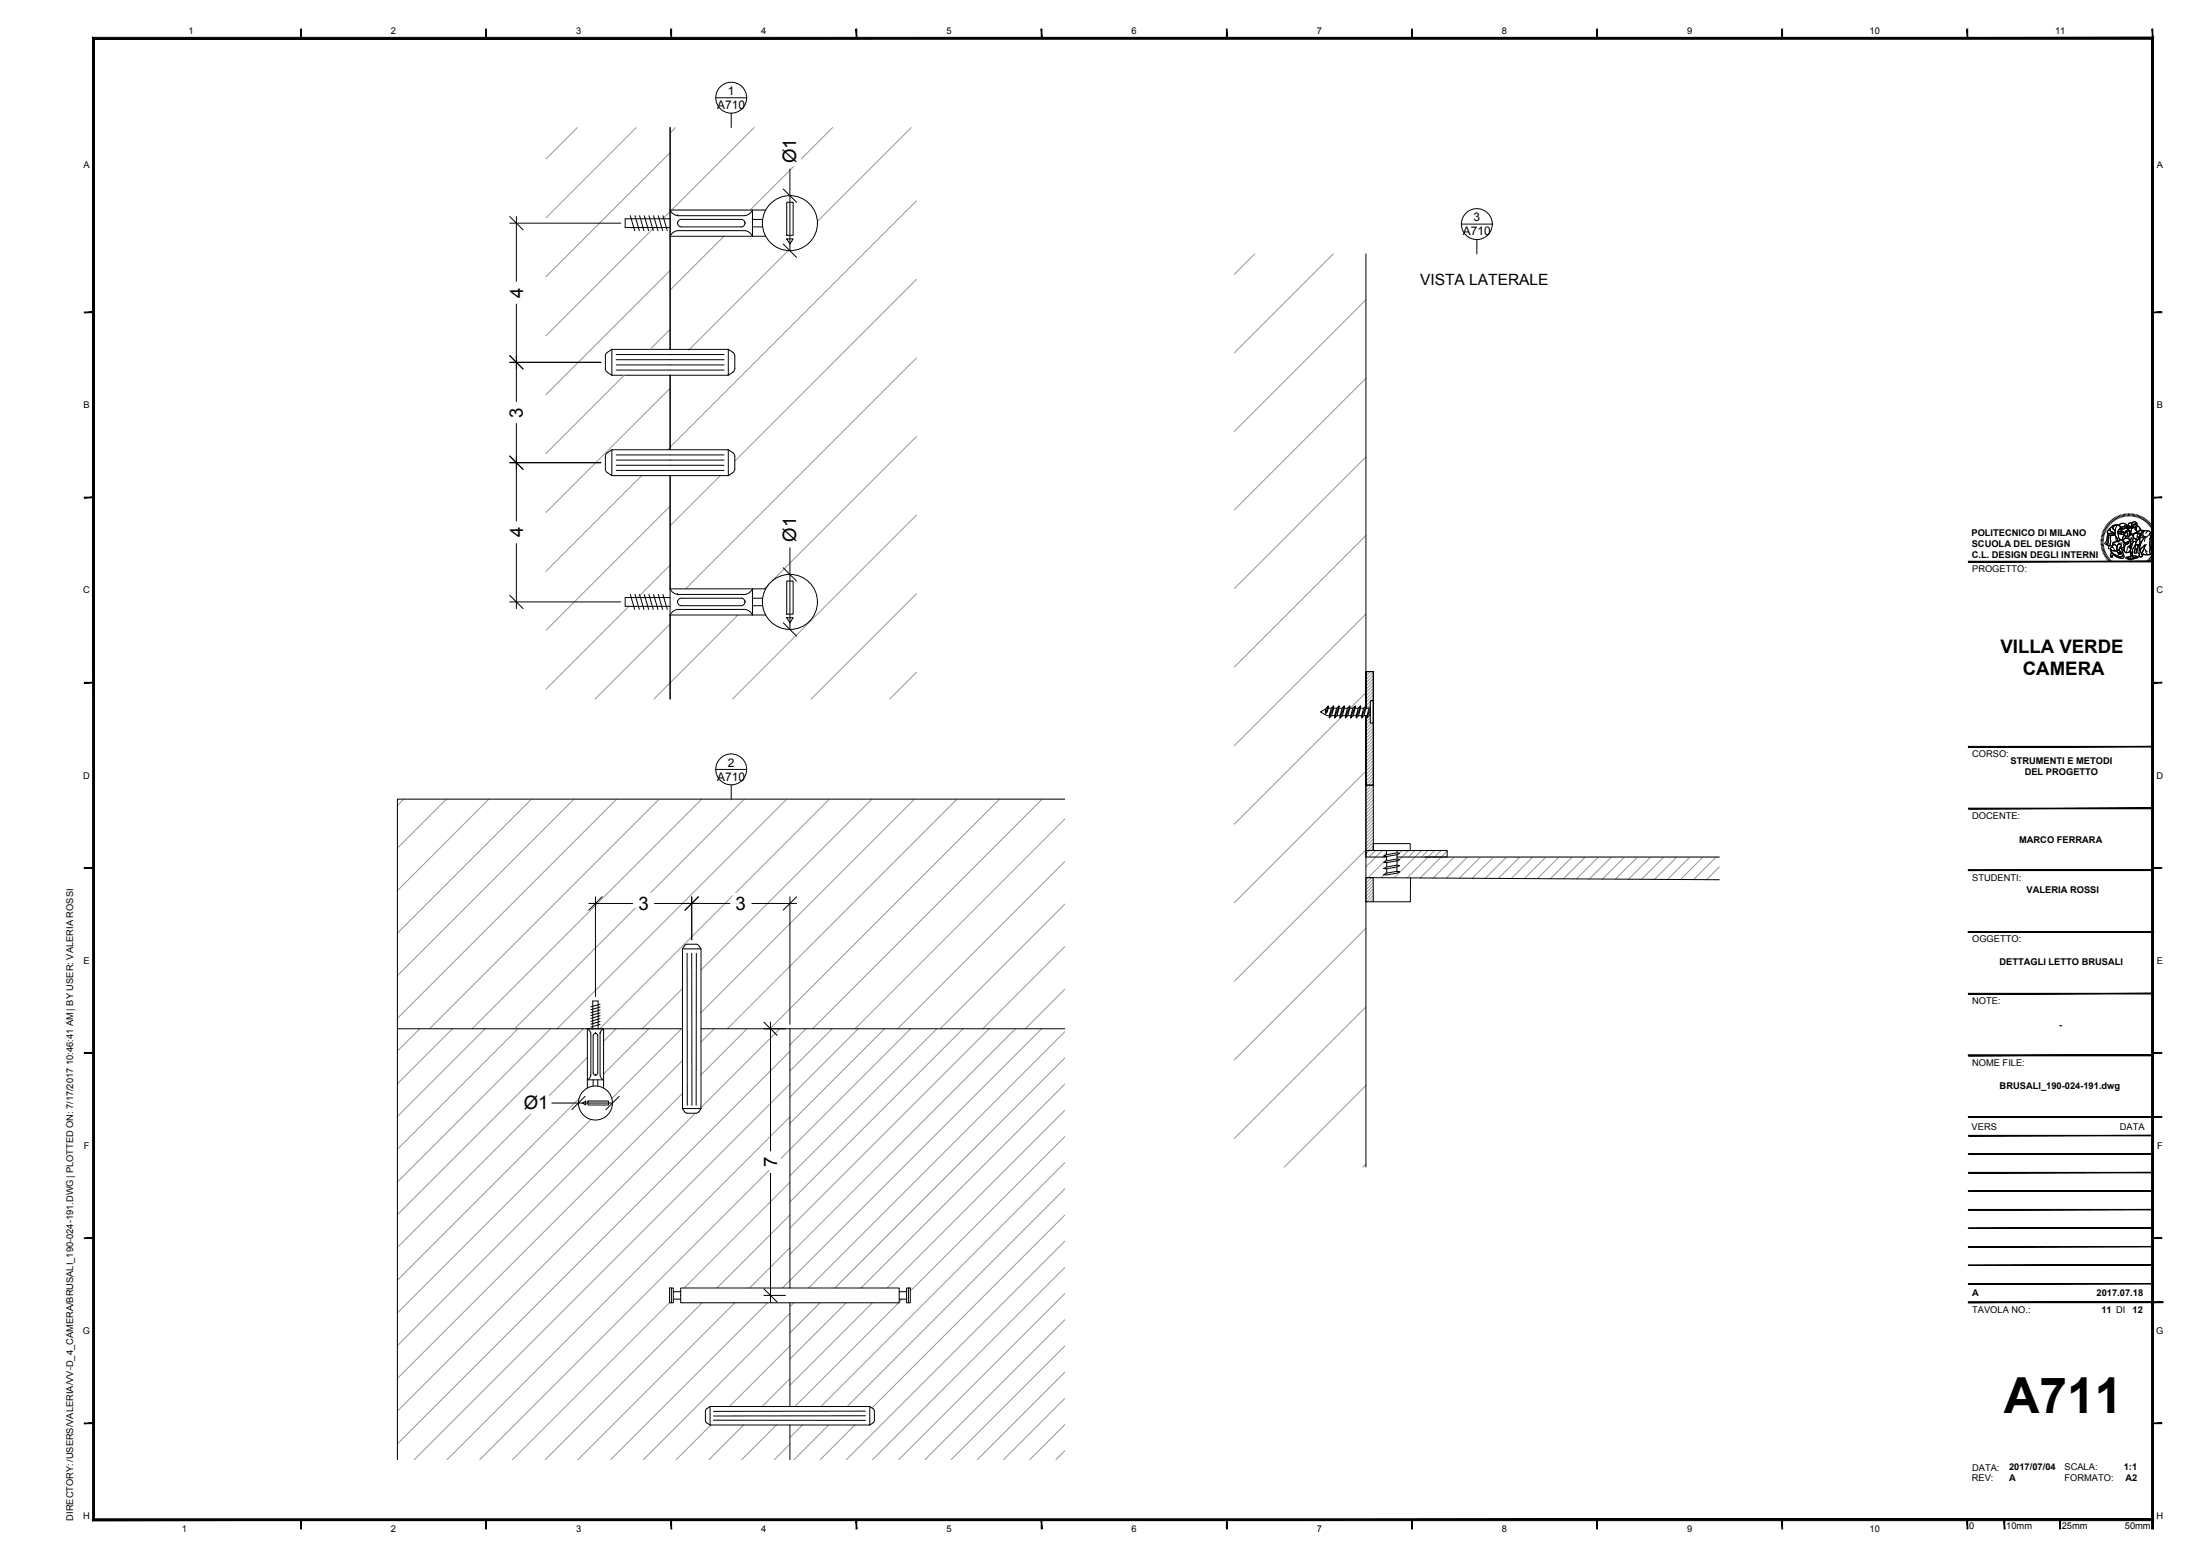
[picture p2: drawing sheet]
<svg xmlns="http://www.w3.org/2000/svg" width="594mm" height="420mm" viewBox="0 0 594 420" stroke-linecap="round" stroke-linejoin="round" font-family="sans-serif">
<!-- layer: 0 -->
<g fill="none" stroke="#969696" stroke-width=".27">
<path d="M182.4 34.4l-1.5 1.5M203.6 34.4l-22.2 22.3M224.9 34.4l-22.3 22.3M246.1 34.4l-25.4 25.4M247.5 54.3l-66.5 66.5M195.5 63.8l-14.6 14.5M212.8 67.7l-26.8 26.8M247.5 75.5l-49.1 49M338.8 68.6l-5.5 5.5M360 68.6l-26.7 26.7M247.5 96.7l-62.4 62.3M368.8 81l-35.5 35.5"/>
<path d="M247.5 117.9l-39 39M368.8 102.2l-35.5 35.5M194.5 128.4l-13.5 13.6M247.5 139.1l-49.7 49.7M368.8 123.4l-35.5 35.5M207.7 157.7l-1.3 1.3M368.8 144.6l-35.5 35.5M199.3 166.1l-18.4 18.3M247.5 160.3l-28.5 28.5M368.8 165.8l-35.5 35.5M247.5 181.5l-7.3 7.3M362.6 193.2l-29.3 29.4"/>
<path d="M369.1 193.8l-.3 .3M369.2 181.3l-.4 .4M370 189.4l-1.2 1.2M370 190.2l-1 1M370 193.8l-1.2 1.2M370 194.7l-1.2 1.2M370.1 181.3l-1.3 1.3M370.3 195.3l-1.5 1.5M370.8 185l-6.2 6.2M370.8 181.5l-2 2M370.8 182.4l-2 2M370.8 183.3l-2 2"/>
<path d="M370.8 184.1l-2 2M370.8 185.9l-2 2M370.8 186.8l-2 2M370.8 187.7l-2 2M370.8 188.6l-.6 .6M370.8 195.6l-2 2M370.8 196.5l-2 2M370.8 197.4l-2 2M370.8 198.3l-2 2M370.8 199.2l-2 2M109 215.8l-1.7 1.7M120.5 215.8l-13.2 13.2"/>
<path d="M132 215.8l-24.7 24.7M143.5 215.8l-36.2 36.2M155 215.8l-47.7 47.7M166.5 215.8l-59.2 59.2M178 215.8l-62 62M189.5 215.8l-62 62M201 215.8l-62 62M212.5 215.8l-62 62M224 215.8l-62.1 62M235.5 215.8l-46.2 46.1M246.9 215.8l-57.6 57.6M258.4 215.8l-62 62"/>
<path d="M269.9 215.8l-62 62M281.4 215.8l-62 62M370.4 212l-1.6 1.6M370.8 210.7l-2 2M370.8 206.2l-37.5 37.6M370.8 200.1l-2 2M370.8 200.9l-2 2M370.8 201.8l-2 2M370.8 202.7l-2 2M370.8 203.6l-2 2M370.8 204.5l-2 2M370.8 205.4l-2 2"/>
<path d="M370.8 207.1l-2 2M370.8 208l-2 2M370.8 208.9l-2 2M370.8 209.8l-2 2M370.8 211.6l-.4 .4M370.8 212.4l-2 2M370.8 213.3l-2 2M370.8 214.2l-2 2M370.8 215.1l-2 2M370.8 216l-2 2M370.8 216.9l-2 2M370.8 217.7l-2 2"/>
<path d="M370.8 218.6l-2 2M370.8 219.5l-2 2M287.6 221.1l-56.7 56.7M287.6 232.6l-45.2 45.2M369.7 229.7l-.9 .8M370.3 237l-1.5 1.5M370.8 237.4l-2 2M370.8 238.3l-2 2M370.8 239.2l-2 1.9M370.8 227.5l-37.5 37.5M370.8 220.4l-2 2M370.8 221.3l-2 2"/>
<path d="M370.8 222.2l-2 2M370.8 223l-2 2M370.8 223.9l-2 2M370.8 224.8l-2 2M370.8 225.7l-2 2M370.8 226.6l-2 2M370.8 228.3l-1.3 1.4M370.8 229.2l-.4 .5M371.5 229.7l-1.8 1.7M373.2 229.7l-4.4 4.4M373.8 236.2l-.8 .8M374.4 230.3l-1.1 1.1"/>
<path d="M374.4 232l-5.6 5.6M374.5 235.5l-.6 .5M377.6 230.6l-.4 .4M377.8 232.2l-.6 .5M378.5 229.7l-.7 .7M380.3 229.7l-2.4 2.4M382.1 229.7l-1.8 1.7M383.8 229.7l-7.3 7.3M385.6 229.7l-1.7 1.7M387.4 229.7l-7.4 7.3M389.1 229.7l-1.7 1.7M390.8 229.8l-7.3 7.3"/>
<path d="M392.7 231.4l-5.7 5.7M396.2 231.4l-5.7 5.7M399.8 231.4l-5.7 5.7M403.3 231.4l-5.7 5.8M406.8 231.4l-5.7 5.8M410.4 231.4l-5.8 5.8M413.9 231.4l-5.8 5.8M417.4 231.4l-5.8 5.8M421 231.4l-5.9 5.9M424.5 231.4l-5.8 5.9M428.1 231.4l-5.9 5.9M431.6 231.4l-5.9 5.9"/>
<path d="M435.1 231.4l-5.9 5.9M438.7 231.4l-6 6M442.2 231.4l-6 6M445.7 231.4l-5.9 6M449.3 231.4l-6 6M452.8 231.4l-6 6M456.3 231.4l-6 6.1M459.9 231.4l-6.1 6.1M463.4 231.4l-6.1 6.1M464.3 234.1l-3.5 3.4M287.6 244.1l-33.7 33.7M287.6 255.6l-22.2 22.2"/>
<path d="M368.8 250.7l-35.5 35.5M370.8 240l-2 2M370.8 242.7l-.8 .8M370.8 240.9l-2 2M370.8 241.8l-1.7 1.7M113.3 277.8l-6 6M122.2 277.8l-14.9 14.9M131 277.8l-23.7 23.7M139.9 277.8l-32.6 32.5M148.7 277.8l-41.4 41.4M157.5 277.8l-50.2 50.2M166.4 277.8l-3.4 3.4"/>
<path d="M175.2 277.8l-12.2 12.2M184 277.8l-18.8 18.8M184.3 266.9l-10.9 10.9M192.9 277.8l-3.6 3.6M201.7 277.8l-12.4 12.4M210.6 277.8l-21.3 21.3M217.6 277.8l-4.3 4.3M224.7 277.8l-11.4 11.4M231.8 277.8l-18.5 18.5M238.9 277.8l-25.6 25.5M245.9 277.8l-116.3 116.3M253 277.8l-39.7 39.7"/>
<path d="M260.1 277.8l-46.8 46.7M267.1 277.8l-53.8 53.8M274.2 277.8l-60.9 60.9M281.3 277.8l-70 70M287.6 278.6l-69.3 69.2M287.6 267.1l-10.7 10.7M368.8 271.9l-35.5 35.5M156.4 296.6l-49.1 49.1M158.6 285.5l-51.3 51.3M184.3 286.4l-77 77M184.3 295.2l-77 77M213.3 283.9l-106 106"/>
<path d="M213.3 292.7l-101.4 101.4M287.6 285.6l-62.2 62.2M287.6 292.7l-55.1 55.1M287.6 299.8l-48 48M368.8 293.1l-22 22.1M159.6 302.3l-52.3 52.2M187.8 300.6l-80.5 80.4M213.3 301.6l-92.6 92.5M213.3 319.2l-28.5 28.6M287.6 306.8l-41.8 41.8M287.6 313.9l-65.9 65.9M368.8 314.3l-.8 .9"/>
<path d="M213.3 328.1l-19.7 19.7M213.3 336.9l-10.9 10.9M287.6 321l-58.8 58.8M287.6 328.1l-52.1 52.1M287.6 335.1l-59 59M180.8 351.7l-42.4 42.4M183.8 348.7v.1M189.6 351.8l-42.4 42.3M198.4 351.8l-42.3 42.3M207.3 351.8l-42.4 42.3M213.3 354.6l-39.5 39.5M214.3 351.8l-1 1"/>
<path d="M221.4 351.8l-8.1 8.1M228.5 351.8l-15.2 15.2M235.6 351.8l-22.3 22.2M242.6 351.8l-28 28M243.6 350.8l-.8 .8M287.6 342.2l-52 51.9M287.6 349.3l-44.9 44.8M287.6 356.3l-37.8 37.8M213.3 363.4l-16.3 16.4M213.3 372.3l-7.5 7.5M287.6 363.4l-30.7 30.7M287.6 370.5l-23.7 23.6"/>
<path d="M287.6 377.5l-16.6 16.6M192 384.8l-9.4 9.3M200.8 384.8l-9.4 9.3M209.6 384.8l-9.3 9.3M213.3 390l-4.2 4.1M216.7 384.8l-3.4 3.4M223.8 384.8l-9.4 9.3M230.8 384.8l-9.3 9.3M287.6 384.6l-9.5 9.5M287.6 391.7l-2.4 2.4"/>
</g>
<!-- layer: viti -->
<g fill="none" stroke="#000" stroke-width=".27">
<path d="M170.2 58.2l1.2 4.1M171.5 58.2l1.1 4.1M172.7 58.2l1.2 4.1M174 58.2l1.1 4.1M175.2 58.2l1.2 4.1M176.5 58.2l1.2 4.1M177.8 58.2l1.1 4.1M179 58.2l1.2 4.1M180.9 56.7a2.62 2.62 0 0 0 2.1 1.5M180.9 59.1h-12.1v2.3h12.1M180.9 56.7v7.1M180.9 56.7h25.9"/>
<path d="M183 58.2h18.2a2.61 2.61 0 0 0 2-1.5v7.1a2.62 2.62 0 0 0-2-1.5M183 58.2h.1M203.2 59.2h2.7M212.4 54.6h1.8v8.9h-1.8zM180.9 63.8h25.9M183 62.3a2.62 2.62 0 0 0-2.1 1.5M183 60.3a1.01 1.01 0 0 1 1-1.1h16.2a1.01 1.01 0 0 1 1 1.1M183 60.3a1.01 1.01 0 0 0 1 1h16.2a1.01 1.01 0 0 0 1-1M183 60.3h.1M183 62.3h18.2M201.2 60.3h.1M203.2 61.3h2.7"/>
<path d="M212.4 64.5h1.8l-.9 1.4zM163.5 99.5v.3a2.34 2.34 0 0 0 1.6 1.4M163.5 96.1v3.4M164 95.1l-.4 .5-.1 .5M164 95.2l1.4-.9h31.1l1.4 .9M165.2 94.4v6.9M166.4 95.7h29.1M166.4 97.1h29.1M166.4 98.5h29.1M166.4 99.9h29.1M196.7 94.4v6.9M197.9 95.1l.4 .5 .1 .5v3.7a2.35 2.35 0 0 1-1.6 1.4"/>
<path d="M165.1 101.2h31.7M163.5 123.2v-.3a2.33 2.33 0 0 1 1.6-1.4h31.7a2.34 2.34 0 0 1 1.6 1.4v4a2.35 2.35 0 0 1-1.6 1.4h-31.7a2.33 2.33 0 0 1-1.6-1.4v-.3M163.5 123.2v3.4M165.2 121.5v6.9M166.4 122.8h29.1M166.4 124.2h29.1M166.4 125.6h29.1M166.4 127h29.1M196.7 121.5v6.9M180.9 159a2.62 2.62 0 0 0 2.1 1.5M180.9 159h25.9M180.9 159v7.1"/>
<path d="M212.4 156.9h1.8v8.9h-1.8zM170.2 160.5l1.2 4.1M171.5 160.5l1.1 4.1M172.7 160.5l1.2 4.1M174 160.5l1.1 4.1M175.2 160.5l1.2 4.1M176.5 160.5l1.2 4.1M177.8 160.5l1.1 4.1M179 160.5l1.2 4.1M180.9 161.4h-12.1v2.3h12.1M180.9 166.1h25.9M183 162.5a1.01 1.01 0 0 1 1-1h16.2a.99 .99 0 0 1 1 1"/>
<path d="M183 162.5a1.03 1.03 0 0 0 1 1.1l16.2-.1a1.01 1.01 0 0 0 1-1M183 160.5h18.2a2.63 2.63 0 0 0 2-1.5v7.1a2.6 2.6 0 0 0-2-1.5h-18.2a2.62 2.62 0 0 0-2.1 1.5M183 162.5h.1M183 160.5h.1M201.2 162.5h.1M203.2 163.6h2.7M203.2 161.5h2.7M212.4 166.8h1.8l-.9 1.4zM358 191.4l-1.4 .8 1.7 1h.7M358.7 190.6l-.7 .8-.1 1.3 .8-2.1-.3 1.6-.5 .5M358.7 191.2h.8M359.6 193.2h.8"/>
<path d="M360.1 190.6l-.6 .6-.5 2.6 1.1-3.2-.5 2.6-.6 .6M360.1 191.2h.8M361 193.2h.9M361.6 190.6l-.7 .6-.5 2.6 1.2-3.2-.6 2.6-.6 .6M361.6 191.2h.8M362.5 193.2h.8M363 190.6l-.6 .6-.5 2.6 1.1-3.2-.5 2.6-.6 .6M363 191.2h.9M364 193.2h.8M364.5 190.6l-.6 .6-.6 2.6 1.2-3.2-.5 2.6-.7 .6M364.5 191.2h.8M365.4 193.2h.8"/>
<path d="M365.9 190.6l-.6 .6-.5 2.6 1.1-3.2-.5 2.6-.6 .6M365.9 191.2h.9M366.9 193.2h.8M367.4 190.6l-.6 .6-.6 2.6 1.2-3.2-.5 2.6-.7 .6M367.4 191.2h.8M368.3 193.2h.8M368.9 190.6l-.7 .6-.5 2.6 1.2-3.2-.6 2.6-.6 .6M368.9 191.2h.8M369.8 193.2h.2M370 190.9l-.3 .3-.6 2.6 .9-2.4M370 192.2l-.2 1-.7 .6M370 189.2h.8v6.1h-.8z"/>
<path d="M370.8 227.8h10v1.9h-10zM373.7 236.2l.7-.4 2.8-.5 .7 .1-.7 .4-2.8 .5zM373.7 231.2l.7-.4 2.8-.5 .8 .1-.8 .4-2.8 .5zM373.7 232.9l.7-.4 2.8-.6 .8 .2-.8 .3-2.8 .5zM373.7 234.5l.7-.4 2.8-.5 .8 .2-.8 .3-2.8 .5zM374.4 229.7v1.1M374.4 231.3v1.1M374.4 232.9l.1 1.2M374.5 234.6v1.2M377.2 234.1v1.2M377.2 229.7v.6M377.2 230.8v1.1"/>
<path d="M377.2 232.4v1.2M184.3 256.2h5M185.5 257.4l.1 41M186.8 257.4l.1 41M188 257.4v41M158.6 277.8l.6 .5 .3 .8v11.2l-.3 .8-.6 .5h4.4a1.6 1.6 0 0 1-1-1.3v-11.2M158.6 277.8v16M158.6 277.8h4.4M160.1 277.8v-7.5h1.4v7.5M160.2 279.7v10M160.8 279.1l.4 .1 .2 .5v10l-.2 .4-.4 .2M160.8 279.1l-.5 .1-.1 .5"/>
<path d="M160.8 279.1h.1M162 279.1h.1M162 275.1l-2.5 .7M162 275.8l-2.5 .8M162 276.6l-2.5 .7M162 273.5l-2.5 .7M162 274.3l-2.5 .7M162 272.7l-2.5 .7M162 271.2l-2.5 .7M162 271.9l-2.5 .8M163 277.8l-.7 .5-.3 .8M163 277.8v16"/>
<path d="M157.3 297.8l.9-.5v1.1zM158.8 297.3h5.5v1.1h-5.5zM160.2 289.7l.1 .4 .5 .2M160.2 291.6v1.7M160.8 290.3h.1M161.4 291.6v1.7M184.3 299.3h5M189.3 299.2l-.6 1-.7 .4-2.7-.1-.4-.3-.6-1v-42.9l.6-1 .7-.3h2.7l.4 .3 .6 1v42.9M180.8 347.8h1v4h-1zM181.3 347.8v4M181.8 348.8h2M181.8 350.8h2"/>
<path d="M183.8 347.8h59v4h-59zM242.8 348.8h2M242.8 350.8h2M244.8 347.8h1v4h-1zM245.3 347.8v4M191.7 379.8v5M234.7 379.8l1.2 .8 .2 .5v2.7l-.4 .4-1 .6h-42.8l-1.2-.8-.2-.5v-2.7l.4-.4 1-.6h42.9M234.9 379.8v5M192.7 383.5h41M233.7 382.3l-41 .1M233.7 381l-41 .1"/>
<circle cx="213.3" cy="60.3" r="7.4"/>
<circle cx="213.3" cy="162.5" r="7.4"/>
<circle cx="160.8" cy="297.8" r="4.6"/>
</g>
<!-- layer: A-ANNO-DIMS -->
<g fill="none" stroke="#969696" stroke-width=".27">
<path d="M155.9 34.4l-8.5 8.5M171.8 34.4l-24.4 24.4M180.9 41.2l-33.5 33.5M180.9 57.1l-1.9 2M176.6 61.4l-29.2 29.3M180.9 73l-33.5 33.6M180.9 89l-5.3 5.3M168.6 101.3l-21.2 21.2M180.9 104.9l-33.5 33.5M173.3 128.4l-25.9 25.9M180.9 120.8l-.6 .6M180.9 136.7l-33.5 33.5"/>
<path d="M180.9 152.6l-8.7 8.8M169.8 163.7l-22.4 22.4M180.9 168.5l-20.2 20.3M180.9 184.4l-4.3 4.4"/>
</g>
<!-- layer: 0 -->
<g fill="none" stroke="#000" stroke-width=".27">
<path d="M180.9 34.4v59.9M137.6 58.5l3.6 3.6M211.5 51l3.6 3.6M211.5 65.9l3.6 3.6M368.8 68.6v122.7M137.6 96l3.6 3.6M181 101.3v20.1M137.6 123.1l3.6 3.6M180.9 128.4v30.6M211.5 153.3l3.6 3.6M137.6 160.7l3.6 3.6M180.9 166.1v22.7"/>
<path d="M211.5 168.2l3.6 3.6M368.8 193.2v122M287.6 215.8h-180.3v178.3M368.8 212h2M368.8 237h2v6.5h-2zM368.9 237l95.4 .6M370.8 229.7v-48.4h-2v10v-10h2v30.7h-2v-18.8v38.2M374.4 231.4h-5.6v-1.7h22v1.7h-13.6M380.9 237.1l-.1 6.4h-10M384.7 231.4h79.6M162.6 242.2l-3.6 3.6M188.6 242.2l-3.6 3.6"/>
<path d="M215.1 242.2l-3.6 3.6M107.3 277.8h77M189.3 277.8h98.3M206.3 276l3.6 3.6M213.3 277.8v70M158 296l-3.6 3.6M167.2 296l-3.6 3.6M206.3 348l3.6 3.6M213.3 351.8v28M213.3 384.8v9.3"/>
</g>
<!-- layer: G-ANNO-LOGO -->
<g fill="none" stroke="#000" stroke-width=".27">
<path d="M570.7 140l.4 .5M571 139.8l.4 .6M571.3 139.6l.4 .6M571.6 139.4l.3 .6M572 139.3l.2 .6M572.3 139.2l.2 .6M572.6 139l.2 .7M573 138.9l.2 .7M573.3 138.9l.2 .6M573.7 138.8l.1 .7M574 138.7l.1 .7M574.4 138.7v.7"/>
<path d="M574.7 138.7l.1 .7M575.1 138.7v.7M575.5 138.7l-.1 .7M575.8 138.7l-.1 .7M576.2 138.8l-.1 .6M576.5 138.8l-.1 .7M576.9 138.9l-.2 .7M577.2 139l-.2 .7M577.5 139.1l-.2 .7M577.9 139.3l-.3 .6M578.2 139.4l-.3 .6M578.5 139.6l-.3 .6"/>
<path d="M578.8 139.7l-.3 .6M579.1 139.9l-.3 .6M567.3 146h.7M567.3 146.3h.7M567.3 145.6l.7 .1M567.4 145.2l.7 .1M567.4 144.9l.7 .1M567.5 144.5l.7 .2M567.6 144.2l.7 .2M567.7 143.9l.7 .2M567.8 143.5l.7 .3M568 143.2l.6 .3"/>
<path d="M568 146.6l-.7 .1M568 147h-.7M568.1 147.3l-.7 .1M568.1 147.6l-.7 .1M568.1 142.9l.6 .3M568.2 147.9l-.7 .2M568.2 148.3l-.6 .1M568.3 142.6l.6 .3M568.3 148.6l-.6 .2M568.5 148.9l-.7 .2M568.5 142.3l.6 .3M568.6 149.2l-.6 .2"/>
<path d="M568.7 142l.5 .3M568.7 149.5l-.6 .3M568.9 149.7l-.6 .4M568.9 141.7l.5 .4M569 150l-.5 .4M569.1 141.4l.5 .4M569.2 144h.7a.84 .84 0 0 0 1.2-.1l.1 .6-.9 .1a.78 .78 0 0 1-1.1-.5zM569.2 143.9l.1 .5M569.2 150.3l-.5 .4M569.4 141.1l.5 .5M569.4 144.5l-.3 .5-.1 1.4-.3 .6 .3 .2M569.4 150.6l-.5 .4"/>
<path d="M569.6 142.9l.2-.2v.3a.83 .83 0 0 0 .9 .8l.4 .1-.2 .1a.75 .75 0 0 1-1 0l-.4 .1a.51 .51 0 0 1-.5-.4 .51 .51 0 0 1 .4-.6zM569.6 140.9l.5 .5M569.6 150.8l-.5 .5M569.6 144.5h.5l-.2 .5 .1 1.3-.1 1-.2 .1a.44 .44 0 0 1-.6-.2 .44 .44 0 0 1 .1-.6l.1-1.4zM569.6 144.5l-.3 .4v1.7l-.3 .6 .8 .2M569.8 142.7l-.5 .5a.44 .44 0 0 0-.3 .6 .44 .44 0 0 0 .5 .3l.6-.1a.65 .65 0 0 0 1-.1M569.8 151.1l-.5 .4M569.9 140.6l.4 .5M569.9 148.1a1.21 1.21 0 0 0 1.8 .5M569.9 142.5l.6-.6 1.4-.1a.99 .99 0 0 0-1.3 1l.6 .3-.1 .8-.6-.2a.67 .67 0 0 1-.7-.7zM570 148.4l.1 .6 .7 .7 2 .8M570 148.4l.7 .3 1-.1 .4 .8-.1 .2 .3-.2 .2 .3-.1-.5 .3 .4-.2-.4 .4 .1-.8-.6 .3-.8 .4 .1 .4 1.1a.79 .79 0 0 1 0 .9 .79 .79 0 0 1-.9 .3l-1.7-.8-.5-.5z"/>
<path d="M570 151.3l-.4 .5M570.1 144.6l-.2 .6v2.1M570.1 144.5h1.1l.6 1.2v.4l-.4 .2a.6 .6 0 0 0-.6 .1 .6 .6 0 0 0-.2 .6l.1 .1-.3 .4a.55 .55 0 0 1-.5-.8v-1.7zM570.1 140.4l.5 .5M570.2 149.1l-.1 .2a.83 .83 0 0 0 0 1.2l.3-.2-.2-.1a.49 .49 0 0 1 .5-.4 .49 .49 0 0 1 .5 .3l.8 .5a1.3 1.3 0 0 0 1.5-.1l-.1-.8M570.2 149.1l.8 .6 1.3 .6 .7-.1 .3-.4a.49 .49 0 0 1 .3 .4 .49 .49 0 0 1-.3 .5l-1.3-.1-.8-.5a.44 .44 0 0 0-.5-.3 .44 .44 0 0 0-.4 .5v.2h-.2a.84 .84 0 0 1 0-1.2zM570.3 151.5l-.5 .5M570.4 147.6v-.1a.5 .5 0 0 0-.8-.1 .5 .5 0 0 0 .1 .8 .61 .61 0 0 1 .5-.4 .61 .61 0 0 1 .6 .4l.2 .2M570.4 140.2l.4 .5M570.5 151.7l-.4 .6M570.6 147.2l.4-.3 .1 .2a.73 .73 0 0 1 .6 1v.5a1.19 1.19 0 0 1-1.8-.5l.6-.3-.1-.2zM570.6 146.6l1.2-.5 .2 .2 .4-.5 .8 .1 .4 .4a1 1 0 0 1 .1 1.2 1 1 0 0 1-1.1 .5l-.2-.1 .1-.2a.47 .47 0 0 0 .1-.8 .47 .47 0 0 0-.7 .3l-.2 .4-.7-.7a.29 .29 0 0 1-.5 .1 .29 .29 0 0 1 .1-.4z"/>
<path d="M570.7 142.2l1-.4a.75 .75 0 0 1 .9 .6 .75 .75 0 0 1-.6 .9l-.2 .4 .1 .4a1.41 1.41 0 0 0 .6 1.5l.3 .2-.6 .1-.1 .4-.4-.2 .1-.5-.6-1.1v-1.4l-.6-.4zM570.8 151.9l-.4 .6M570.9 146.9l.8 .7M571 147l-.6 .5 .1 .3M571 152.1l-.3 .6M571.1 143.9l-.5-.1a.77 .77 0 0 1-.8-.8l.1-.5 .5-.5 .8-.2a.82 .82 0 0 1 1.1 .2 .82 .82 0 0 1-.1 1 1 1 0 0 0-.2 1.5 .99 .99 0 0 0 .8 1.3l-.6 .1M571.2 144.5l-2-.1-.4 1.6-.5 .7 .3 .3M571.3 152.3l-.3 .6M571.3 144.8l.3 1.4M571.6 142.1l-.4 .8-.1 1.1 .6 1.5a.55 .55 0 0 0 .3 .8l.2-.4M571.6 152.5l-.3 .6M571.8 146.1l-.4 .2a.6 .6 0 0 0-.6 .1 .6 .6 0 0 0-.2 .6l.1 .1"/>
<path d="M571.9 141.8a1 1 0 0 0-1.3 1l.5 .3M571.9 152.6l-.3 .6M572 147a.45 .45 0 0 1 .6 0 .45 .45 0 0 1 .1 .5l-.6 1.1 .8 .7-.4-.1 .2 .4-.3-.4 .1 .5-.2-.3-.3 .2 .1-.2-.4-.6v-1zM572.1 143.1l.9-.4-.1 .6-1.1 .5zM572.1 146.9a.47 .47 0 0 1 .7 .2 .47 .47 0 0 1-.3 .6l-.4 1 .8 .6-.4-.1 .2 .4-.3-.4 .1 .5-.2-.3-.3 .2 .1-.3-.4-.5v-1.1zM572.1 143.6l.8-.2 .2 .2-.3 .2 .1 .4a.6 .6 0 0 1-.8-.6zM572.1 143.6a.58 .58 0 0 0 .8 .6M572.2 152.7l-.3 .7M572.2 141.8l.7-.5 1.1 .2a.3 .3 0 0 1 .3 .3 .3 .3 0 0 1-.4 .3l-.2-.2-.8 .5-.4-.2M572.4 141.6l1-.3 .8 .4a.22 .22 0 0 1 .1 .3 .22 .22 0 0 1-.2 .1l-.4-.2-.5 .4-.3 .1-.7-.5zM572.5 152.9l-.2 .6M572.5 142.2l.7 .2 .5-.5 .4 .2-.3 .6-.4 .2-.4-.2-.6 .1z"/>
<path d="M572.8 145.8l.5 .2 .5 .6a.82 .82 0 0 1-.3 1.1h-.1M572.8 153l-.2 .6M572.8 143.7h.9l-.3 .1a.37 .37 0 0 1-.2 .5 .37 .37 0 0 1-.4-.4zM572.8 148.1l.4 1a.79 .79 0 0 1 0 .9 .79 .79 0 0 1-.9 .3M572.9 143.4l.2 .2M573 146.6l-.8 .2M573 143.1l-.1 .2-1.1 .5M573 142.7l-.3 .6M573.1 153.1l-.2 .6M573.1 146.3l.8 .4M573.2 143.6a.34 .34 0 0 0-.4 .3 .34 .34 0 0 0 .4 .4 .34 .34 0 0 0 .2-.5l.3-.1-.6 .1M573.3 146.7a.7 .7 0 0 1 .1 1 .7 .7 0 0 1-.9 .2"/>
<path d="M573.3 148.6l.8 .6M573.3 146v-.3l.6-.5 1.1 .4a.32 .32 0 0 1 .2 .4 .32 .32 0 0 1-.3 .2l-1.1 .4M573.4 145.7l.6-.5 .5 .1 .5 .4a.32 .32 0 0 1 .2 .5 .32 .32 0 0 1-.5 0l-.3 .2a.5 .5 0 0 1-.5 .3 .5 .5 0 0 1-.5-.5zM573.4 153.2l-.1 .6M573.5 142.7h.1M573.6 142.3l.2 .1M573.7 144.6a1.25 1.25 0 0 0-.5 1.3M573.7 148v.9M573.7 142.3v.1M573.7 153.2l-.1 .7M573.8 146.6l.6-.2a.22 .22 0 0 1 .2-.3 .22 .22 0 0 1 .3 .3l-.1 .3-.5 .3zM573.8 146.6l.6 .4 .4-.3 .1-.4a.38 .38 0 0 0 .3-.3 .38 .38 0 0 0-.2-.4l-.5-.3h-.6l-.6 .7-.1-.1v-.5l.4-.8 .3 .2h1.1l.5-.4-.1-.3 .7 .2-.1 .4a.62 .62 0 0 1-.1 1l.1 .7-.2 .5-.5 .1-.1 .6-.4-.1 .2 .3a.23 .23 0 0 1 .3 .1 .23 .23 0 0 1 0 .3l.2-.3-.4 1.1a.97 .97 0 0 1-1.4-.1l-.4-.3 .4-.6 .2-1.1"/>
<path d="M573.8 147.4l-.3 .9-.4 .5M574 142.5l.8-.2a.31 .31 0 0 1 .1 .5 .31 .31 0 0 1-.5-.1zM574 142.1l-.2 .6-.3 .2-.5-.2-.5 .2M574.1 143.4l.4-.3 .5 .1 .5 1a.22 .22 0 0 1-.1 .3 .22 .22 0 0 1-.3-.1 .22 .22 0 0 1 .1-.3l-.2-.7a.44 .44 0 0 0-.6-.1 .44 .44 0 0 0 0 .7 .43 .43 0 0 1 .2 .5 .43 .43 0 0 1-.4 .3l-.6-.3zM574.1 153.3l-.1 .6M574.1 150.5l2-.5 1.2 .3-2.1 .6zM574.1 150.5l1.1 .4v.3l-1.1-.4zM574.4 143.3l.3-.1 .3 .2 .2 .5a.63 .63 0 0 1-.1 .7 .63 .63 0 0 1-.6 .2zM574.4 153.3l-.1 .7M574.4 142.3l.3-.4 .4 .2 .2 .4-.3 .1M574.5 146.8h.1M574.5 147.7l-.4 1.6 1.1-.3"/>
<path d="M574.5 142a.53 .53 0 0 1 .8 .5l-.3 .1-.1-.3h-.5zM574.5 146.4l.2 .1M574.6 146.7h.1M574.6 146.5h.1M574.7 143.5h.1M574.7 143.4l-.2 .2M574.7 153.3v.7M574.8 142.4a.44 .44 0 0 0-.7 .1h.2a.36 .36 0 0 0 .4 .3 .36 .36 0 0 0 .3-.4l-.2-.1 .1 .2M574.8 147.5l.4 .1 .1-.4a.25 .25 0 0 1 .1-.3 .25 .25 0 0 1 .3 .1l-.4 1.2a.23 .23 0 0 0 0-.3 .23 .23 0 0 0-.3-.1zM574.8 144.8l.1 .7M574.9 146.2l-.2 .5a.51 .51 0 0 1-.8 0M574.9 143.3l.3 .3-.1 .1"/>
<path d="M575 153.3v.7M575.1 143.5a.43 .43 0 0 0-.7-.2 .43 .43 0 0 0 0 .7 .51 .51 0 0 1 0 .8 .51 .51 0 0 1-.8-.4l.4-1 .7-.3 .6 .5 .2 .6a.23 .23 0 0 1-.2 .3 .23 .23 0 0 1-.2-.3M575.2 143.8l-.2 .1M575.2 143.6a.43 .43 0 0 1-.1 .6 .43 .43 0 0 1-.6-.1M575.2 144.5l-.3 .3h-.4M575.2 150.9l2.1-.6v.3l-2.1 .6zM575.2 150.9v.3M575.3 142.5l.1-.1a.99 .99 0 0 1-.1 1.3M575.3 147h.1M575.3 147.6v.6l.2-.3M575.4 153.3v.7M575.4 142.1l.1 .4"/>
<path d="M575.4 144.1l-.1-.5a.86 .86 0 0 0 .1-1.1l-.3-.4a.47 .47 0 0 1-.4-.6 .47 .47 0 0 1 .6-.3 .27 .27 0 0 1 .5-.1 .27 .27 0 0 1-.2 .5l.1 1.1 .2-.1v-.4a.41 .41 0 0 0 .3 .3 .41 .41 0 0 0 .4-.1v.6v.1l.2-.2 .4 .7-1.1 .7M575.5 147.4l-.1 .2-.1-.2M575.5 145.1l-.1 1.3M575.5 144.3l.5 .2M575.6 149.2l.2-.2 .1 1.1-.3-.6-.3 .7zM575.7 146.2l-.4 .3v.5M575.7 153.3l.1 .7M575.7 146.9l-.4 .1-.2 .6h-.3l.3 .2h.2M575.8 145.2l-.5 .8M575.8 141.1l-.5 .1a.61 .61 0 0 0-.6 .7M575.9 142.2l.3 .3 .4-.1M576 141l.6-.1 .5 .6-.1 .7-.4 .9 .3-1.3a.3 .3 0 0 0-.2-.4 .3 .3 0 0 0-.4 .2l-.2 .1-.2 .9-.2 .1-.1-.9z"/>
<path d="M576 141l.6-.1 .5 .6-.1 .7-.4 .9v-.8l.3-.4a.32 .32 0 0 0-.1-.4 .32 .32 0 0 0-.5 .1l-.3 .1-.1 .9-.2 .1-.1-.9zM576 153.2l.1 .7M576.1 144.3l.1-.2a1.56 1.56 0 0 1 1.9 .2l-.1 .6a1.28 1.28 0 0 1-1.2 .8l-.7-.6zM576.1 141.9l.2 .1M576.1 146.2l.9-.1-.7 1.6a1.3 1.3 0 0 0-.5 1.4l-.2 .1-.3 .5-.1-.9zM576.1 146.3l-.9 2.5 .2 .9-.2 .9 .4-1.1 .4 .9-.2-1.4-.4 .7M576.1 141.6h.3a.29 .29 0 0 1 .4-.1 .29 .29 0 0 1 .1 .4l-.3 .5a.4 .4 0 0 1-.4 .1 .4 .4 0 0 1-.3-.3zM576.2 142.3l.1 .1M576.2 145.3a.64 .64 0 0 0-.1 .9l.9-.1 .4-.6M576.2 142h.1M576.2 142.3h.1M576.3 153.2l.2 .7"/>
<path d="M576.5 142.1h.3M576.6 147.2l.8-.1-.6 1.5a.43 .43 0 0 1-.1 .8l-.4-.2zM576.6 142.1v.1M576.6 153.1l.2 .7M576.8 142.9l.4 .7M576.8 145.4h.1M576.9 143.8a2.29 2.29 0 0 1 1.9-.5l-.7 .9zM577 146.1l-.7 1.6a1.31 1.31 0 0 0-.5 1.4v.1M577 153l.2 .7M577 145.3l-.3 .1M577 141.9h.1a1.26 1.26 0 0 1 .9 1.1l.2 .2-.3 .1a.62 .62 0 0 1-.8 .1 .62 .62 0 0 1-.2-.8zM577.1 141.9l.5 .4 .4 .6"/>
<path d="M577.1 145.6l-.1 .1M577.3 152.9l.2 .7M577.3 150.3v.3l-2 .6-1.2-.4v-.3l1.1 .4 2.1-.6a6.2 6.2 0 0 0-3.2 .2M577.4 147.1l-.5 1.5a.43 .43 0 0 1-.2 .8l-.4-.2 .3-2M577.6 152.8l.2 .6M577.6 145l-.1 .4M577.6 144l.3 .1 .2 .3M577.6 145.2h.3l-.1 .8a.66 .66 0 0 1-.4 1.1l-.8 .1 .3-1.1zM577.7 142.8l.5 .4M577.8 147.1l-1.2 .1M577.8 148.4l-.1 .3 .2 .2M577.9 152.7l.3 .6"/>
<path d="M577.9 145.2v1.4l-.3 .9a1.87 1.87 0 0 0-.1 2l.2 .2M578.1 148.2l1.1-1-.5 1.6a1.22 1.22 0 0 0-.2 1.4l-.3 .2a.41 .41 0 0 1-.5-.1 .41 .41 0 0 1 .1-.6zM578.1 144.2a1.04 1.04 0 0 1 .6-.9 1.04 1.04 0 0 1 1.1 .1 .56 .56 0 0 1 .8 .2 .56 .56 0 0 1-.2 .8l-.4 .2a1.09 1.09 0 0 1-1.9-.2M578.1 144.4l-.4 .6a.7 .7 0 0 1-.5 .7 .7 .7 0 0 1-.8-.3 .77 .77 0 0 1 0-1.2l.5-.2a.34 .34 0 0 1 .4 .2 .34 .34 0 0 1-.2 .4v.2a.22 .22 0 0 0 .2 .3 .22 .22 0 0 0 .3-.2l.2-.4-.2-.5-.6-.2-.7 .2-.3 .5v.2M578.2 146v.5M578.2 152.5l.3 .7M578.5 152.4l.3 .6M578.6 145.1l-.9 .1M578.7 149.4l.5 .4M578.7 152.2l.4 .6M578.9 143.2a2.38 2.38 0 0 0-2 .6M579 152l.4 .6"/>
<path d="M579 148.2l.8 .8M579.1 145.1a6.7 6.7 0 0 0-1.4 3.5l1.5-1.4 .5-.1M579.1 143.3l.6 .1a.64 .64 0 0 1 .7 0 .64 .64 0 0 1 .2 .7l.2 1.2a8.1 8.1 0 0 1-.3 3.7l.3 .7-1.9 .1a.45 .45 0 0 1-.6-.3 .45 .45 0 0 1 .3-.6l.5-1 .1-.7-1.5 1.4a5.7 5.7 0 0 1 1.5-3.5l.3-.1a.93 .93 0 0 1-.9-.7 .93 .93 0 0 1 .5-1zM579.1 143.3a.91 .91 0 0 0-.5 1 .91 .91 0 0 0 .9 .7M579.2 147.2l-.5 1.6a1.24 1.24 0 0 0-.2 1.4l-.2 .1a.45 .45 0 0 1-.7 0 .45 .45 0 0 1 .2-.7l.3-1.4M579.3 151.8l.4 .6M579.3 145.2l-.3 1M579.4 148.6l.2 .9 .5 .3M579.4 140.1l-.4 .6M579.5 151.6l.5 .6M579.7 143.7l-.3 .3M579.7 140.3l-.4 .6"/>
<path d="M579.8 151.4l.4 .5M580 151.2l.5 .5M580 140.6l-.4 .5M580.2 151l.5 .4M580.3 140.8l-.5 .5M580.4 150.7l.6 .4M580.5 145.3v3.3M580.5 141.1l-.5 .4M580.5 144.2a9.8 9.8 0 0 1 0 5l.3 .5h-2.4M580.6 150.4l.6 .4M580.8 141.3l-.6 .5M580.8 150.2l.6 .3"/>
<path d="M581 149.9l.6 .4M581 141.6l-.6 .4M581.1 149.6l.6 .3M581.2 141.9l-.6 .4M581.3 149.3l.6 .3M581.4 142.2l-.6 .3M581.4 149l.6 .3M581.5 148.7l.7 .3M581.6 142.5l-.6 .3M581.6 148.4l.7 .2M581.7 148.1l.7 .2M581.8 142.8l-.6 .3"/>
<path d="M581.8 147.8l.7 .1M581.9 147.5l.6 .1M581.9 147.1l.7 .1M581.9 143.1l-.6 .3M581.9 146.8l.7 .1M581.9 146.6h.7M582.1 143.4l-.7 .3M582.2 143.8l-.7 .2M582.3 144.1l-.6 .2M582.4 144.5l-.7 .1M582.5 144.8l-.7 .1M582.5 145.2l-.6 .1"/>
<path d="M582.6 145.5l-.7 .1M582.6 145.9h-.7M582.6 146.2h-.7"/>
</g>
<!-- layer: G-ANNO-TTLB -->
<g fill="#fff" stroke="#fff" stroke-width=".27">
<path d="M556.5 151.6l30.8 4.4-5.8-4.4zM556.5 151.6l30.8 4.4h-30.8z"/>
<path d="M581.5 137.1h5.8l-5.8 14.5zM587.3 137.1l-5.8 14.5 5.8 4.4z"/>
</g>
<path d="M556.5 151.6h25v-14.5h5.8v18.9h-30.8z" fill="none" stroke="#fff" stroke-width=".27"/>
<g fill="#000" stroke="#000" stroke-width=".27">
<path d="M25 10.1l.5 400v-399.5zM25 10.1l.5 400-.5 .5zM25.5 410.1l-.5 .5 556-.5zM25 410.6l556-.5 .5 .5zM581 10.6v399.5l.5 .5zM581 10.6l.5-.5v400.5zM25.5 10.6h555.5l.5-.5zM25 10.1h556.5l-556 .5z"/>
<path d="M81.2 7.8l.2 2.5v-2.5zM81.2 7.8l.2 2.5h-.2z"/>
<path d="M131.2 7.8l.2 2.5v-2.5zM131.2 7.8l.2 2.5h-.2z"/>
<path d="M181.2 7.8l.2 2.5v-2.5zM181.2 7.8l.2 2.5h-.2z"/>
<path d="M231.2 7.8l.2 2.5v-2.5zM231.2 7.8l.2 2.5h-.2z"/>
<path d="M281.2 7.8l.2 2.5v-2.5zM281.2 7.8l.2 2.5h-.2z"/>
<path d="M331.2 7.8l.2 2.5v-2.5zM331.2 7.8l.2 2.5h-.2z"/>
<path d="M381.2 7.8l.2 2.5v-2.5zM381.2 7.8l.2 2.5h-.2z"/>
<path d="M431.2 7.8l.1 2.5v-2.5zM431.2 7.8l.1 2.5h-.1z"/>
<path d="M481.2 7.8l.2 2.5v-2.5zM481.2 7.8l.2 2.5h-.2z"/>
<path d="M531.2 7.8l.2 2.5v-2.5zM531.2 7.8l.2 2.5h-.2z"/>
<path d="M581.2 7.8l.1 2.5v-2.5zM581.2 7.8l.1 2.5h-.1z"/>
<path d="M22.8 84.4h2.5v-.1zM22.8 84.3h2.5l-2.5 .1z"/>
<path d="M581.3 84.4h2.5v-.1zM581.3 84.3h2.5l-2.5 .1z"/>
<path d="M22.8 134.4h2.5v-.2zM22.8 134.2h2.5l-2.5 .2z"/>
<path d="M581.3 134.4h2.5v-.2zM581.3 134.2h2.5l-2.5 .2z"/>
<path d="M531.5 151.7h50v-.1zM531.5 151.6h50l-50 .1z"/>
<path d="M22.8 184.4h2.5v-.1zM22.8 184.3h2.5l-2.5 .1z"/>
<path d="M581.3 184.4h2.5v-.1zM581.3 184.3h2.5l-2.5 .1z"/>
<path d="M531.5 218.4h50v-.2zM531.5 218.2h50l-50 .2z"/>
<path d="M531.5 201.7h50v-.2zM531.5 201.5h50l-50 .2z"/>
<path d="M22.8 234.4h2.5v-.1zM22.8 234.3h2.5l-2.5 .1z"/>
<path d="M531.5 234.9v.2l50-.2zM531.5 235.1l50-.2v.2z"/>
<path d="M531.5 235.1h50v-.2zM531.5 234.9h50l-50 .2z"/>
<path d="M581.3 234.4h2.5v-.1zM581.3 234.3h2.5l-2.5 .1z"/>
<path d="M531.5 251.6v.1l50-.1zM531.5 251.7l50-.1v.1z"/>
<path d="M531.5 251.6v.1l50-.1zM531.5 251.7l50-.1v.1z"/>
<path d="M531.5 251.6v.1l50-.1zM531.5 251.7l50-.1v.1z"/>
<path d="M531.5 251.6v.1l50-.1zM531.5 251.7l50-.1v.1z"/>
<path d="M531.5 268.2v.2l50-.2zM531.5 268.4l50-.2v.2z"/>
<path d="M22.8 284.4h2.5v-.2zM22.8 284.2h2.5l-2.5 .2z"/>
<path d="M531.5 284.9v.2l50-.2zM531.5 285.1l50-.2v.2z"/>
<path d="M531.5 284.9v.2l50-.2zM531.5 285.1l50-.2v.2z"/>
<path d="M581.3 284.4h2.5v-.2zM581.3 284.2h2.5l-2.5 .2z"/>
<path d="M531.5 316.6h50zM531.5 316.7l50-.1z"/>
<path d="M531.5 311.6h50zM531.5 311.7l50-.1z"/>
<path d="M531.5 306.6h50zM531.5 306.7l50-.1z"/>
<path d="M531.5 301.6v.1l50-.1zM531.5 301.7l50-.1v.1z"/>
<path d="M581.3 301.7h2.5v-.1zM581.3 301.6h2.5l-2.5 .1z"/>
<path d="M22.8 334.4h2.5v-.1zM22.8 334.3h2.5l-2.5 .1z"/>
<path d="M531.5 336.6h50zM531.5 336.7l50-.1z"/>
<path d="M531.5 331.6h50zM531.5 331.7l50-.1z"/>
<path d="M531.5 326.6h50zM531.5 326.7l50-.1z"/>
<path d="M531.5 321.6h50zM531.5 321.7l50-.1z"/>
<path d="M581.3 334.4h2.5v-.1zM581.3 334.3h2.5l-2.5 .1z"/>
<path d="M531.5 351.6v.1l50-.1zM531.5 351.7l50-.1v.1z"/>
<path d="M531.5 351.6v.1l50-.1zM531.5 351.7l50-.1v.1z"/>
<path d="M531.5 346.6h50zM531.5 346.7l50-.1z"/>
<path d="M531.5 341.6h50zM531.5 341.7l50-.1z"/>
<path d="M581.5 351.7h2.5v-.1zM581.5 351.6h2.5l-2.5 .1z"/>
<path d="M581.5 351.7h2.5v-.1zM581.5 351.6h2.5l-2.5 .1z"/>
<path d="M22.8 384.4h2.5v-.2zM22.8 384.2h2.5l-2.5 .2z"/>
<path d="M581.3 384.4h2.5v-.2zM581.3 384.2h2.5l-2.5 .2z"/>
<path d="M81.2 410.4l.2 2.5v-2.5zM81.2 410.4l.2 2.5h-.2z"/>
<path d="M131.2 410.4l.2 2.5v-2.5zM131.2 410.4l.2 2.5h-.2z"/>
<path d="M181.2 410.4l.2 2.5v-2.5zM181.2 410.4l.2 2.5h-.2z"/>
<path d="M231.2 410.4l.2 2.5v-2.5zM231.2 410.4l.2 2.5h-.2z"/>
<path d="M281.2 410.4l.2 2.5v-2.5zM281.2 410.4l.2 2.5h-.2z"/>
<path d="M331.2 410.4l.2 2.5v-2.5zM331.2 410.4l.2 2.5h-.2z"/>
<path d="M381.2 410.4l.2 2.5v-2.5zM381.2 410.4l.2 2.5h-.2z"/>
<path d="M431.2 410.4l.1 2.5v-2.5zM431.2 410.4l.1 2.5h-.1z"/>
<path d="M481.2 410.4l.2 2.5v-2.5zM481.2 410.4l.2 2.5h-.2z"/>
<path d="M531.2 410.4v2.5h.2zM531.2 410.4h.2v2.5z"/>
<path d="M541.2 410.4l.2 2.5v-2.5zM541.2 410.4l.2 2.5h-.2z"/>
<path d="M556.2 410.4l.1 2.5v-2.5zM556.2 410.4l.1 2.5h-.1z"/>
<path d="M581 410.4l.5 2.5v-2.5zM581 410.4l.5 2.5h-.5z"/>
</g>
<!-- layer: A-ANNO-DIMS -->
<g fill="none" stroke="#000" stroke-width=".27">
<path d="M139.4 58.5v17.5M213.3 45.6v22.1M137.6 60.3h30M137.6 97.8h24.7M139.4 82.1v26.3M139.4 114.3v26.4M137.6 124.9h24.7M139.4 146.8v17.5M213.3 147.9v22.1M137.6 162.5h30M159 244h11.8M160.8 242.2v26.9"/>
<path d="M176.7 244h20.4M186.8 242.2v11.6M203 244h12.1M213.3 242.2v34.4M206.3 277.8h5.8M208.1 276v34.8M149 297.8h16.4M208.1 316.8v34.8M206.3 349.8h5.8"/>
</g>
<g fill="#fff" stroke="#fff" stroke-width=".27">
<path d="M136.7 76.9v4.3h5.4zM136.7 76.9h5.4v4.3z"/>
<path d="M136.7 109.3v4.1h5.5zM136.7 109.3h5.5v4.1z"/>
<path d="M136.7 141.6v4.3h5.4zM136.7 141.6h5.4v4.3z"/>
<path d="M171.7 241.2v5.5l4.1-5.5zM175.8 241.2v5.5h-4.1z"/>
<path d="M198 241.2v5.5l4.1-5.5zM202.1 241.2v5.5h-4.1z"/>
<path d="M140.8 295v5.7l7.3-5.7zM140.8 300.7l7.3-5.7v5.7z"/>
<path d="M210.5 37.4l-.1 7.3h5.8zM210.5 37.4h5.7v7.3z"/>
<path d="M205.4 311.7v4.2h5.4zM205.4 311.7h5.4v4.2z"/>
<path d="M210.4 139.7v7.3h5.8zM210.4 139.7h5.8v7.3z"/>
</g>
<!-- layer: A-ANNO-SYMB -->
<g fill="none" stroke="#000" stroke-width=".27">
<path d="M193.3 26.4h8.3M197.5 30.6v3.8M394.6 60.5h8.4M398.8 64.7v3.8M193.3 207.8h8.3M197.5 211.9v3.9"/>
<circle cx="197.5" cy="26.4" r="4.2"/>
<circle cx="398.8" cy="60.5" r="4.2"/>
<circle cx="197.5" cy="207.8" r="4.2"/>
</g>
<text font-size="13.4" x="541.1" y="381.4">A711</text>
<g font-size="5">
<text x="215" y="44" transform="rotate(-90 215 44)">Ø1</text>
<text x="141.2" y="80.3" transform="rotate(-90 141.2 80.3)">4</text>
<text x="141.2" y="112.8" transform="rotate(-90 141.2 112.8)">3</text>
<text x="141.2" y="145" transform="rotate(-90 141.2 145)">4</text>
<text x="215" y="146.3" transform="rotate(-90 215 146.3)">Ø1</text>
<text x="540.2" y="176.4">VILLA VERDE</text>
<text x="546.2" y="182.4">CAMERA</text>
<text x="172.4" y="245.7">3</text>
<text x="198.6" y="245.7">3</text>
<text x="141.4" y="299.5">Ø1</text>
<text x="209.9" y="315.2" transform="rotate(-90 209.9 315.2)">7</text>
</g>
<text font-size="4.2" x="383.5" y="77">VISTA LATERALE</text>
<g font-size="3.2">
<text x="193.7" y="29.4">A710</text>
<text x="196.6" y="25.7">1</text>
<text x="397.9" y="59.8">3</text>
<text x="395" y="63.5">A710</text>
<text x="196.6" y="207">2</text>
<text x="193.7" y="210.8">A710</text>
</g>
<g font-size="2.5">
<text x="50.9" y="9.2">1</text>
<text x="105.6" y="9.2">2</text>
<text x="155.6" y="9.2">3</text>
<text x="205.6" y="9.2">4</text>
<text x="255.6" y="9.2">5</text>
<text x="305.6" y="9.2">6</text>
<text x="355.6" y="9.2">7</text>
<text x="405.6" y="9.2">8</text>
<text x="455.6" y="9.2">9</text>
<text x="504.9" y="9.2">10</text>
<text x="555" y="9.2">11</text>
<text x="22.5" y="45.3">A</text>
<text x="582.4" y="45.3">A</text>
<text x="22.5" y="110.2">B</text>
<text x="582.4" y="110.2">B</text>
<text x="532.4" y="144.6">POLITECNICO DI MILANO</text>
<text x="532.4" y="147.6">SCUOLA DEL DESIGN</text>
<text x="532.4" y="150.6">C.L. DESIGN DEGLI INTERNI</text>
<text x="532.5" y="154.4">PROGETTO:</text>
<text x="22.5" y="160.2">C</text>
<text x="582.3" y="160.2">C</text>
<text x="532.5" y="204.4">CORSO:</text>
<text x="542.9" y="206.3">STRUMENTI E METODI</text>
<text x="546.7" y="209.3">DEL PROGETTO</text>
<text x="22.5" y="210.2">D</text>
<text x="582.3" y="210.2">D</text>
<text x="532.5" y="221.1">DOCENTE:</text>
<text x="545.2" y="227.5">MARCO FERRARA</text>
<text x="532.5" y="237.8">STUDENTI:</text>
<text x="547.3" y="241.2">VALERIA ROSSI</text>
<text x="532.5" y="254.4">OGGETTO:</text>
<text x="22.5" y="260.2">E</text>
<text x="539.9" y="260.6">DETTAGLI LETTO BRUSALI</text>
<text x="582.4" y="260.2">E</text>
<text x="532.5" y="271.1">NOTE:</text>
<text x="556" y="277.5">-</text>
<text x="532.5" y="287.8">NOME FILE:</text>
<text x="540" y="294">BRUSALI_190-024-191.dwg</text>
<text x="532.4" y="305">VERS</text>
<text x="572.4" y="305">DATA</text>
<text x="22.6" y="310.2">F</text>
<text x="582.5" y="310.2">F</text>
<text x="532.5" y="350">A</text>
<text x="566.2" y="350">2017.07.18</text>
<text x="532.5" y="354.6">TAVOLA NO.:</text>
<text x="567.5" y="354.6">11 DI</text>
<text x="575.9" y="354.6">12</text>
<text x="22.4" y="360.2">G</text>
<text x="582.3" y="360.2">G</text>
<text x="532.4" y="400">REV:</text>
<text x="532.5" y="397.1">DATA:</text>
<text x="542.5" y="400">A</text>
<text x="542.5" y="397">2017/07/04</text>
<text x="557.5" y="397">SCALA:</text>
<text x="557.5" y="400">FORMATO:</text>
<text x="573.5" y="397">1:1</text>
<text x="574" y="400">A2</text>
<text x="19.8" y="410.6" transform="rotate(-90 19.8 410.6)">DIRECTORY:/USERS/VALERIA/VV-D_4_CAMERA/BRUSALI_190-024-191.DWG| PLOTTED ON: 7/17/2017 10:46:41 AM | BY USER: VALERIA ROSSI</text>
<text x="22.5" y="410.2">H</text>
<text x="49.1" y="413.8">1</text>
<text x="105.6" y="413.8">2</text>
<text x="155.6" y="413.8">3</text>
<text x="205.6" y="413.8">4</text>
<text x="255.6" y="413.8">5</text>
<text x="305.6" y="413.8">6</text>
<text x="355.6" y="413.8">7</text>
<text x="405.6" y="413.8">8</text>
<text x="455.6" y="413.8">9</text>
<text x="504.9" y="413.8">10</text>
<text x="531.8" y="412.9">0</text>
<text x="541.8" y="412.9">10mm</text>
<text x="556.8" y="412.9">25mm</text>
<text x="573.8" y="412.9">50mm</text>
<text x="582.3" y="410.2">H</text>
</g>
</svg>
